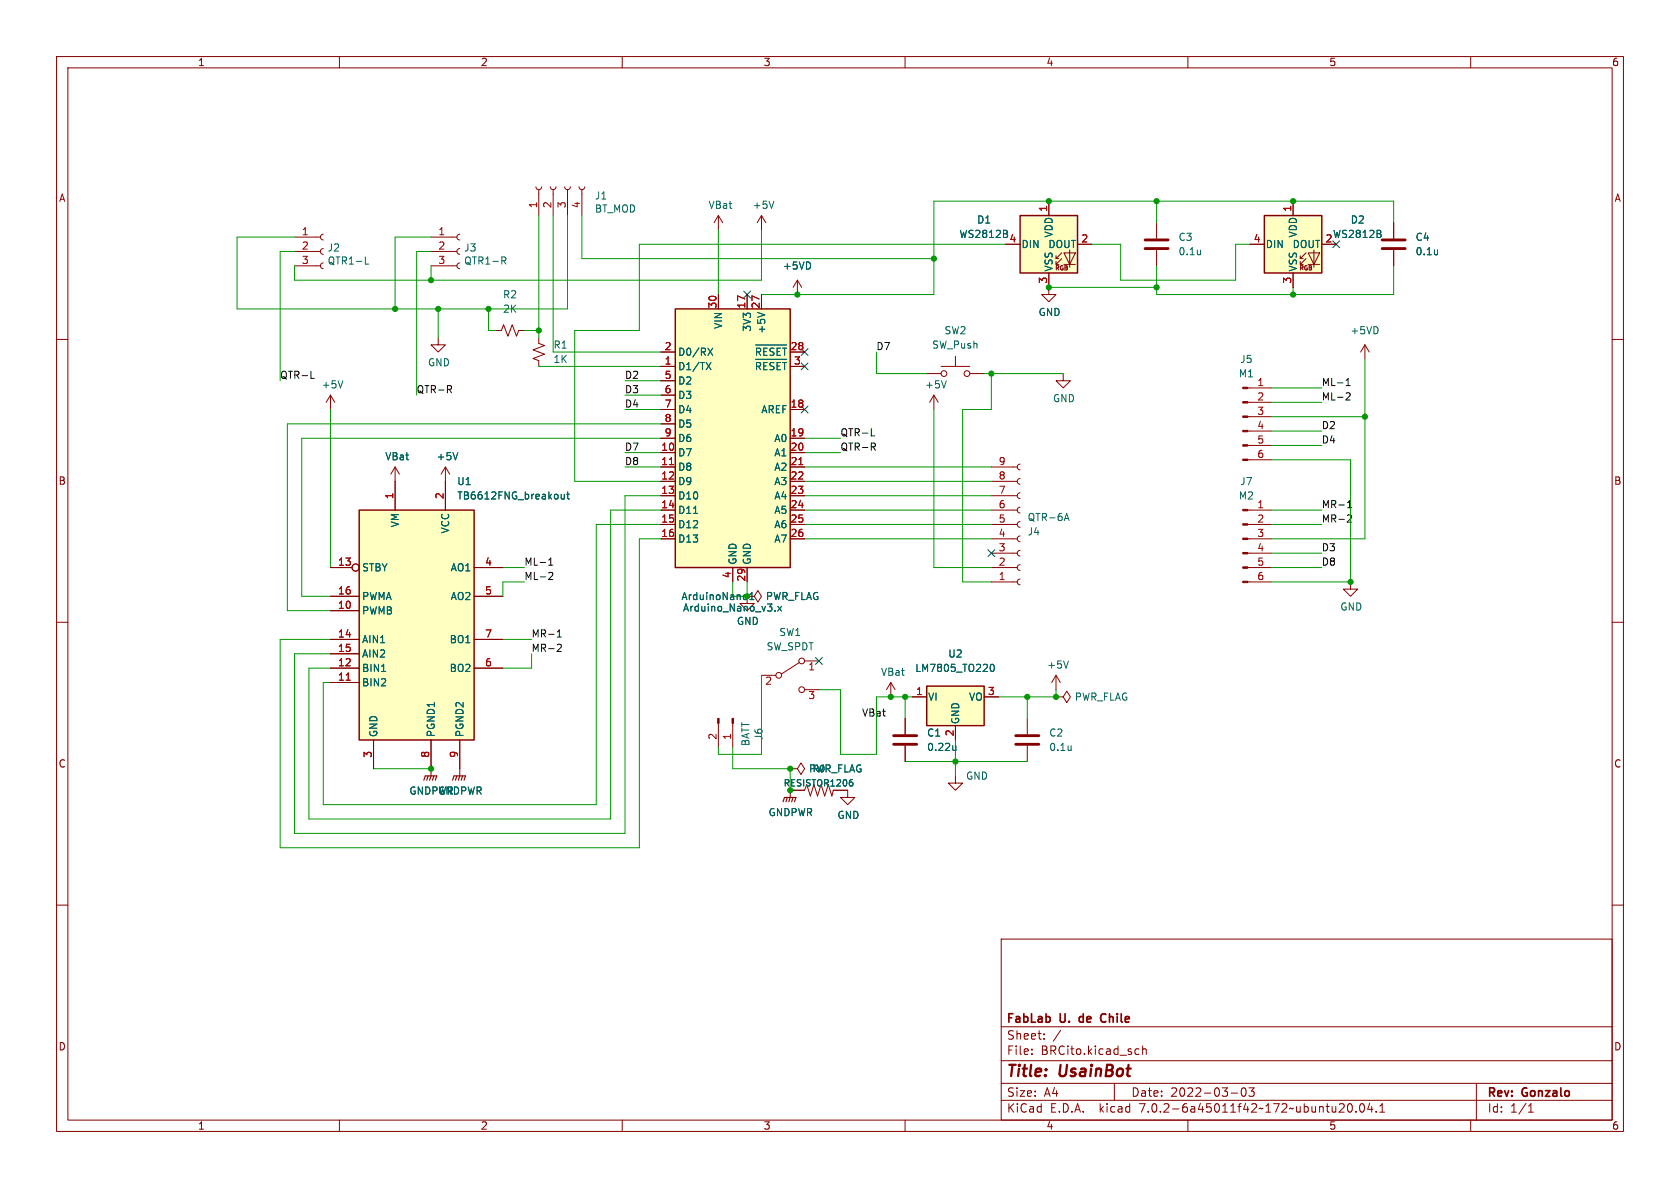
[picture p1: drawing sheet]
<svg xmlns="http://www.w3.org/2000/svg" width="297mm" height="210mm" viewBox="0 0 297 210" stroke-linecap="round" stroke-linejoin="round" font-family="sans-serif">
<g fill="none" stroke="#840000" stroke-width=".18">
<path d="M10 10h277v190h-277zM12 12h273v186h-273zM60 10v2M110 10v2M160 10v2M210 10v2M260 10v2M94.7 33l.2 .4 .3 .1 .4-.1 .2-.4M95.2 33.5v4.6M97.3 33l.1 .4 .4 .1 .3-.1 .2-.4M97.8 33.5v4.6M99.8 33l.2 .4 .3 .1 .4-.1 .1-.4"/>
<path d="M100.3 33.5v4.6M102.4 33l.1 .4 .4 .1 .3-.1 .2-.4M102.9 33.5v4.6M127 38.1l-.8 1.3M127 38.1v2.5M127 38.1l.8 1.3M134.6 38.1v2.5M134.6 38.1l-.7 1.3M134.6 38.1l.8 1.3M185.4 35.6v2.5M204.5 39.4v2.8M228.6 35.6v2.5"/>
<path d="M246.4 39.4v2.8M10 60h2M52.1 47h4.5M52.1 44.5h4.5M52.1 41.9h4.5M57.1 46.5l-.3 .1-.2 .4 .2 .3 .3 .2M57.1 43.9l-.3 .2-.2 .3 .2 .4 .3 .2M57.1 41.4l-.3 .1-.2 .4 .2 .4 .3 .1M76.2 47h4.6M76.2 44.5h4.6M76.2 41.9h4.6M77.5 59.7v1.3h1.2l-1.2 1.2-1.3-1.2h1.3"/>
<path d="M81.3 46.5l-.4 .1-.1 .4 .1 .3 .4 .2M81.3 43.9l-.4 .2-.1 .3 .1 .4 .4 .2M81.3 41.4l-.4 .1-.1 .4 .1 .4 .4 .1M87.6 58.4h1l.4-1 .8 2 .8-2 .7 2 .4-1h1M95.2 59.7v1l1.1 .4-2.1 .7 2.1 .8-2.1 .8 1 .4v1M127 52.1v2.5M132.1 52.1v2.5M134.6 52.1v2.5M141 49.5l-.8 1.3M141 49.5v2.6M141 49.5l.7 1.3M177.8 43.2h2.5"/>
<path d="M185.4 48.3v3.8h1.3l-1.3 1.2-1.3-1.2h1.3M186.7 46.7h.5M186.7 45.7h.5M187.7 45.7l-1 1v-.5M187.7 44.7l-1 1v-.5M188.1 44.7h2l-1 2zM188.1 46.7h2M189.1 44.2v3M190.5 43.2h2.5M204.5 44.2v2.8M221 43.2h2.5M228.6 48.3v2.5"/>
<path d="M229.9 46.7h.5M229.9 45.7h.5M230.9 45.7l-1 1v-.5M230.9 44.7l-1 1v-.5M231.3 44.7h2l-1 2zM231.3 46.7h2M232.3 44.2v3M233.7 43.2h2.5M246.4 44.2v2.8M285 60h2M58.4 69.9l-.7 1.2M58.4 69.9v2.5"/>
<path d="M58.4 69.9l.8 1.2M116.8 64.8h2.6M116.8 72.4h2.6M116.8 77.5h2.6M116.8 62.2h2.6M116.8 67.3h2.6M116.8 69.9h2.6M116.8 74.9h2.6M139.7 64.8h2.5M139.7 72.4h2.5M139.7 77.5h2.5M139.7 62.2h2.5"/>
<path d="M163.8 66h2.6M165.1 69.9l-.8 1.2M165.1 69.9v2.5M165.1 69.9l.8 1.2M166.4 64.8h5M168.9 63v1.8M171.4 66h2.6M188 66v1.3h1.2l-1.2 1.3-1.3-1.3h1.3M220.6 78.7h4.2M220.6 76.2h4.2M220.6 73.7h4.2M220.6 71.1h4.2"/>
<path d="M220.6 68.6h4.2M241.3 61l-.8 1.2M241.3 61v2.5M241.3 61l.8 1.2M69.8 82.6v7.6M69.8 82.6l-.7 1.2M69.8 82.6l.8 1.2M78.7 82.6v7.6M78.7 82.6l-.7 1.2M78.7 82.6l.8 1.2M116.8 82.6h2.6M116.8 85.1h2.6"/>
<path d="M116.8 87.6h2.6M116.8 90.2h2.6M116.8 92.7h2.6M116.8 95.3h2.6M116.8 80h2.6M139.7 82.6h2.5M139.7 85.1h2.5M139.7 87.6h2.5M139.7 90.2h2.5M139.7 92.7h2.5M139.7 95.3h2.5M139.7 80h2.5"/>
<path d="M175.3 82.6h4.5M175.3 85.1h4.5M175.3 87.6h4.5M175.3 90.2h4.5M175.3 92.7h4.5M175.3 95.3h4.5M175.3 97.8h4.5M180.3 82l-.3 .2-.2 .3 .2 .4 .3 .2M180.3 84.6l-.3 .1-.2 .4 .2 .3 .3 .2M180.3 87.1l-.3 .2-.2 .3 .2 .4 .3 .1M180.3 89.7l-.3 .1-.2 .4 .2 .3 .3 .2M180.3 92.2l-.3 .1-.2 .4 .2 .4 .3 .1"/>
<path d="M180.3 94.7l-.3 .2-.2 .3 .2 .4 .3 .2M180.3 97.3l-.3 .1-.2 .4 .2 .3 .3 .2M180.3 99.8l-.3 .2-.2 .3 .2 .4 .3 .1M220.6 90.2h4.2M220.6 92.7h4.2M220.6 95.3h4.2M220.6 97.8h4.2M220.6 81.3h4.2M10 110h2M58.4 108h5.1M58.4 118.1h5.1M58.4 100.3h3.8"/>
<path d="M58.4 113h5.1M58.4 115.6h5.1M58.4 105.4h5.1M83.8 118.1h5.1M83.8 100.3h5.1M83.8 113h5.1M83.8 105.4h5.1M129.5 100.3v2.6M132.1 105.4v1.3h1.2l-1.2 1.3-1.3-1.3h1.3M132.1 105.4h1.2l.7-1 .6 1-.6 1-.7-1M132.1 105.4h.1M132.1 100.3v2.6"/>
<path d="M134.6 119.4h2.6M141.4 117.1l-3.2 2M142.2 116.8h2.6M175.3 100.3h4.5M175.3 102.9h4.5M180.3 102.4l-.3 .1-.2 .4 .2 .3 .3 .2M186.7 119.4l-.8 1.3M186.7 119.4v2.5M186.7 119.4l.8 1.3M220.6 100.3h4.2M220.6 102.9h4.2M238.8 102.9v1.2h1.2l-1.2 1.3-1.3-1.3h1.3"/>
<path d="M285 110h2M58.4 120.7h5.1M66 130.8v5.1M76.2 130.8v6.4M81.3 130.8v6.4M127 127.9v4.2M129.5 127.9v4.2M139.7 135.9h1.3l.6-1 .6 1-.6 1-.6-1M139.7 135.9h.1M139.7 139.7v1.3M142.2 121.9h2.6M142.6 138.7l.7 2 .6-2 .6 2 .7-2 .6 2 .6-2 .7 2 .2-1"/>
<path d="M149.9 139.7v1.3h1.2l-1.2 1.2-1.3-1.2h1.3M157.5 120.7l-.8 1.2M157.5 120.7v2.5M157.5 120.7l.7 1.2M160 127v2.8M160 131.8v2.8M161.3 123.2h2.5M168.9 137.2v1.2h1.3l-1.3 1.3-1.3-1.3h1.3M168.9 128.3v2.5M174 123.2h2.5M181.6 127v2.8M181.6 131.8v2.8"/>
<path d="M186.7 123.2h1.3l.6-1 .6 1-.6 1-.6-1M186.7 123.2h.1M10 160h2M285 160h2M177 166h108v32h-108zM60 198v2M110 198v2M160 198v2M177 194.5h108M177 191.5h108M177 187.5h108M177 181.5h108"/>
<path d="M182.4 186.3v.1M182.4 185.5v.1M184.6 183.6v.1M184.6 182.8v.1M197 191.5v3M200.9 185.4l.5 .1M201.4 186.3l-.5 .1M202 185.5l.2-.1 .4 .1v.9M202 184.9v1.5M210 198v2M217.6 193.2h1.2M219.6 192.4l.2-.1a.81 .81 0 0 1 .6 .6 .81 .81 0 0 1-.3 .8l-.2 .1a.81 .81 0 0 1-.6-.6 .81 .81 0 0 1 .3-.8z"/>
<path d="M220.8 192.3h.9l-.5 .6 .4 .1v.7l-.2 .1h-.4l-.2-.1M237.5 195.2l.1 .2v.3l-.9 .9h.9M238.4 195.2l.2-.1a.81 .81 0 0 1 .6 .6 .81 .81 0 0 1-.3 .8l-.2 .1a.81 .81 0 0 1-.3-1.4zM239.7 196.5v.1M240.5 195.2l.2-.1a.81 .81 0 0 1 .6 .6 .81 .81 0 0 1-.3 .8l-.1 .1a.81 .81 0 0 1-.4-1.4zM242.1 195l-.3 1.1h.9M242.5 195.6v1M243.3 196.5v.1M243.9 196.6h.9M243.9 195.5l.5-.4v1.5M260 198v2M261 191.5v6.5"/>
<path d="M270.2 196.6h.9M270.2 195.5l.4-.4v1.5"/>
<circle cx="166.9" cy="66" r=".51"/>
<circle cx="170.9" cy="66" r=".51"/>
<circle cx="62.9" cy="100.3" r=".63"/>
<circle cx="137.7" cy="119.4" r=".51"/>
<circle cx="141.7" cy="116.8" r=".51"/>
<circle cx="141.7" cy="121.9" r=".51"/>
</g>
<path d="M195.1 179.2a.81 .81 0 0 0-.5 .8 .81 .81 0 0 0 .5 .7" fill="none" stroke="#840000" stroke-width=".3"/>
<g fill="none" stroke="#006464" stroke-width=".18">
<path d="M136.8 35.6l-.4 1.2M64.6 46.7h.6M88.7 45.4h.5l.2 .3-.1 .3-.6 .1M89 46.1l.4 .6M133.9 55.2l1.3 .5M178 40.8l.1 .3M244.1 41.4l.1 .2-.1 .3M244.1 40.8v.4M60.6 67.3l-.4 1.3M124.8 64.1l.9 1.3M125.1 61.5l.9 1.3M125.7 64.1l-.9 1.3"/>
<path d="M126 61.5l-.9 1.3M133.6 61h5.5M133.6 63.5h5.5M133.7 64.1v1.3M134.5 61.8l-.3-.3h-.5v1.3M135 64.1v1.3M135.6 61.5h-.6v1.3M136.8 61.6l-.5-.1-.2 .3M137.4 64.1v1.3M138 61.5h-.6v1.3M138.3 61.5h.8M138.7 61.5v1.3"/>
<path d="M138.7 64.1v1.3M167.3 67.3l-.4 1.3M80.9 80l-.4 1.3M99.2 87.4l.1 .8h.3l.2-.1M99.8 87.4v.8M100.2 87.4h.5M100.4 86.9v1.1l.3 .2M188.3 91.7h.6M188.6 90.8l.4 1.2M132 105.2l.1 .2-.1 .5M132.6 106h.7M132.6 105.1l.3-.4v1.3"/>
<path d="M137 107.9v.1M137.5 107.2l.7 .8M138.2 107.2l-.7 .8M175 117.9l.2-.4 .2-.1a.68 .68 0 0 1 .4 .7 .68 .68 0 0 1-.4 .6l-.2-.1-.2-.4M188.9 116.8l-.4 1.3M150.5 137.8h.2M150.6 138.3l.2 .2v.2l-.2 .3M169 131.8v.9M169 132.5l-.4 .2"/>
</g>
<path d="M202.4 43.9h4.1M202.4 42.4h4.1M244.3 43.9h4.1M244.3 42.4h4.1M158 131.6h4.1M158 130h4.1M179.6 131.6h4M179.6 130h4" fill="none" stroke="#840000" stroke-width=".51"/>
<g fill="#ffffc2" stroke="#ffffc2" stroke-width=".18">
<path d="M63.5 90.2h20.3v40.6h-20.3z"/>
<path d="M223.5 38.1h10.2v10.2h-10.2z"/>
<path d="M180.3 38.1h10.2v10.2h-10.2z"/>
<path d="M119.4 54.6h20.3v45.7h-20.3z"/>
<path d="M163.8 121.3h10.2v7h-10.2z"/>
</g>
<path d="M180.3 38.1h10.2v10.2h-10.2zM223.5 38.1h10.2v10.2h-10.2zM119.4 54.6h20.3v45.7h-20.3zM63.5 90.2h20.3v40.6h-20.3zM163.8 121.3h10.2v7h-10.2z" fill="none" stroke="#840000" stroke-width=".25"/>
<path d="M118.4 82.1h.7M141.2 82.1h.7M61.2 120.2h.7" fill="none" stroke="#a90000" stroke-width=".18"/>
<path d="M74.9 137.9l.3-.7h2l-.2 .7M75.7 137.2l-.3 .7M76.2 137.2l-.3 .7M76.7 137.2l-.2 .7M80 137.9l.3-.7h2l-.3 .7M80.8 137.2l-.3 .7M81.3 137.2l-.3 .7M81.8 137.2l-.3 .7M138.4 141.7l.3-.7h2l-.2 .7M139.2 141l-.3 .7M139.7 141l-.3 .7M140.2 141l-.2 .7" fill="none" stroke="#840000" stroke-width=".2"/>
<g fill="#840000" stroke="#840000" stroke-width=".18">
<path d="M219.7 102.7h.9v.3h-.9z"/>
<path d="M219.7 100.2h.9v.3h-.9z"/>
<path d="M219.7 97.7h.9v.2h-.9z"/>
<path d="M219.7 95.1h.9v.3h-.9z"/>
<path d="M219.7 92.6h.9v.2h-.9z"/>
<path d="M219.7 90h.9v.3h-.9z"/>
<path d="M219.7 81.2h.9v.2h-.9z"/>
<path d="M219.7 78.6h.9v.3h-.9z"/>
<path d="M219.7 76.1h.9v.2h-.9z"/>
<path d="M219.7 73.5h.9v.3h-.9z"/>
<path d="M219.7 71h.9v.2h-.9z"/>
<path d="M219.7 68.5h.9v.2h-.9z"/>
<path d="M126.9 127h.2v.9h-.2z"/>
<path d="M129.4 127h.3v.9h-.3z"/>
</g>
<g fill="none" stroke="#0f0f0f" stroke-width=".18">
<path d="M55 66.9h.6M79.4 68.8l.4 .6M79.8 68.3v.4M154 77.1h.6M154.3 79l.5 .6M154.7 78.4v.5M238 68.2h.7M238 67.3l.3-.4v1.3M238.2 69.4l.4 .1 .1 .3-.8 .9h.8M97 99.9h.7M97 99l.4-.4v1.3M238.2 89.8h.7"/>
<path d="M238.2 88.8l.4-.3v1.3M238.4 91l.4 .1 .1 .3-.7 .9h.7M97.2 101.2h.4l.1 .3-.8 1h.8M98.5 112.6h.7M98.5 111.7l.4-.4v1.3M98.7 113.9h.4l.1 .3-.7 1h.7"/>
</g>
<g fill="none" stroke="#009600" stroke-width=".18">
<path d="M95.2 38.1v21.6M97.8 38.1v24.1h19M100.3 38.1v16.5h-58.4v-12.7h10.2M102.9 38.1v7.6h62.2M204.5 35.6v3.8M246.4 39.4v-3.8h-81.3v16.5h-30.5M52.1 44.5h-2.6v22.8M76.2 44.5h-2.5v25.4M76.2 41.9h-6.4v12.7M76.2 47v2.5M77.5 54.6v5.1M86.4 54.6v3.8h1.2"/>
<path d="M92.7 58.4h2.5M127 40.6v11.5M134.6 40.6v8.9h-82.5v-2.5M177.8 43.2h-64.8v15.2h-11.4v26.7h15.2M185.4 50.8h19.1M193 43.2h5.1v6.3h20.3v-6.3h2.6M204.5 47v5.1h41.9v-5.1M228.6 50.8v1.3M58.4 72.4v27.9M95.2 64.8h21.6M110.5 72.4h6.3M110.5 69.9h6.3"/>
<path d="M110.5 67.3h6.3M116.8 77.5h-63.5v27.9h5.1M116.8 74.9h-66v33.1h7.6M142.2 77.5h6.4M154.9 62.2v3.8h8.9M165.1 72.4v27.9h10.2M174 66h14M175.3 66v6.4h-5.1v30.5h5.1M224.8 78.7h8.9M224.8 76.2h8.9M224.8 73.7h16.5M224.8 68.6h8.9"/>
<path d="M224.8 71.1h8.9M241.3 63.5v31.8h-16.5M110.5 80h6.3M110.5 82.6h6.3M116.8 92.7h-11.4v49.5h-48.3v-21.5h1.3M116.8 95.3h-3.8v54.6h-63.5v-36.9h8.9M116.8 90.2h-8.9v54.6h-53.3v-26.7h3.8M116.8 87.6h-6.3v59.7h-58.4v-31.7h6.3M142.2 92.7h33.1M142.2 95.3h33.1M142.2 90.2h33.1M142.2 85.1h33.1"/>
<path d="M142.2 80h6.4M142.2 87.6h33.1M142.2 82.6h33.1M224.8 92.7h8.9M224.8 81.3h14v21.6h-14M224.8 90.2h8.9M224.8 97.8h8.9M88.9 100.3h3.8M88.9 113h5.1M92.7 102.9h-3.8v2.5M94 115.6v2.5h-5.1M129.5 102.9v2.5h2.6v-2.5"/>
<path d="M134.6 119.4v14h-7.6v-1.3M224.8 100.3h8.9M66 135.9h10.2M129.5 132.1v3.8h10.2v3.8M144.8 121.9h3.8v11.5h6.3v-10.2h6.4M160 134.6h21.6M160 123.2v3.8M168.9 130.8v6.4M181.6 123.2v3.8M186.7 121.9v1.3h-10.2"/>
</g>
<g fill="none" stroke="#000084" stroke-width=".18">
<path d="M131.5 51.5l1.2 1.2M132.7 51.5l-1.2 1.2M235.6 42.6l1.2 1.2M236.8 42.6l-1.2 1.2M141.6 71.8l1.2 1.2M141.6 61.6l1.2 1.2M141.6 64.2l1.2 1.2M142.8 71.8l-1.2 1.2M142.8 61.6l-1.2 1.2M142.8 64.2l-1.2 1.2M174.7 97.2l1.2 1.2M175.9 97.2l-1.2 1.2"/>
<path d="M144.2 116.2l1.2 1.2M145.4 116.2l-1.2 1.2"/>
</g>
<g fill="#009600" stroke="#009600" stroke-width=".18">
<circle cx="76.2" cy="49.5" r=".46"/>
<circle cx="132.1" cy="105.4" r=".46"/>
<circle cx="69.8" cy="54.6" r=".46"/>
<circle cx="77.5" cy="54.6" r=".46"/>
<circle cx="76.2" cy="135.9" r=".46"/>
<circle cx="95.2" cy="58.4" r=".46"/>
<circle cx="86.4" cy="54.6" r=".46"/>
<circle cx="165.1" cy="45.7" r=".46"/>
<circle cx="141" cy="52.1" r=".46"/>
<circle cx="175.3" cy="66" r=".46"/>
<circle cx="238.8" cy="102.9" r=".46"/>
<circle cx="241.3" cy="73.7" r=".46"/>
<circle cx="157.5" cy="123.2" r=".46"/>
<circle cx="160" cy="123.2" r=".46"/>
<circle cx="181.6" cy="123.2" r=".46"/>
<circle cx="186.7" cy="123.2" r=".46"/>
<circle cx="204.5" cy="35.6" r=".46"/>
<circle cx="228.6" cy="35.6" r=".46"/>
<circle cx="228.6" cy="52.1" r=".46"/>
<circle cx="185.4" cy="35.6" r=".46"/>
<circle cx="185.4" cy="50.8" r=".46"/>
<circle cx="204.5" cy="50.8" r=".46"/>
<circle cx="139.7" cy="135.9" r=".46"/>
<circle cx="168.9" cy="134.6" r=".46"/>
<circle cx="139.7" cy="139.7" r=".46"/>
</g>
<g font-size="2.8" fill="#840000">
<text x="178" y="190.8">Title:</text>
<text x="187.4" y="190.8">UsainBot</text>
</g>
<g font-size="2.1" fill="#840000">
<text x="178" y="183.9">Sheet:</text>
<text x="178" y="181.1">FabLab</text>
<text x="186.2" y="183.9">/</text>
<text x="187.5" y="181.1">U.</text>
<text x="191.4" y="181.1">de</text>
<text x="195.6" y="181.1">Chile</text>
<text x="178" y="186.6">File:</text>
<text x="184" y="186.6">BRCito.kicad_sch</text>
<text x="178" y="196.8">KiCad</text>
<text x="178" y="194">Size:</text>
<text x="184.6" y="194">A4</text>
<text x="185.7" y="196.8">E.D.A.</text>
<text x="194.4" y="196.8">kicad</text>
<text x="200" y="194">Date:</text>
<text x="201.5" y="196.8">7.0.2-6a45011f42~172~ubuntu20.04.1</text>
<text x="206.9" y="194">2022-03-03</text>
<text x="263" y="194.2">Rev:</text>
<text x="263" y="196.8">Id:</text>
<text x="267" y="196.8">1/1</text>
<text x="269.2" y="194.2">Gonzalo</text>
</g>
<g font-size="1.8" fill="#840000">
<text x="35" y="11.8">1</text>
<text x="85" y="11.8">2</text>
<text x="135" y="11.8">3</text>
<text x="185" y="11.8">4</text>
<text x="235" y="11.8">5</text>
<text x="285" y="11.8">6</text>
<text x="10.4" y="35.8">A</text>
<text x="285.4" y="35.8">A</text>
<text x="10.3" y="85.8">B</text>
<text x="285.3" y="85.8">B</text>
<text x="10.3" y="135.8">C</text>
<text x="285.3" y="135.8">C</text>
<text x="10.3" y="185.8">D</text>
<text x="285.3" y="185.8">D</text>
<text x="35" y="199.8">1</text>
<text x="85" y="199.8">2</text>
<text x="135" y="199.8">3</text>
<text x="185" y="199.8">4</text>
<text x="235" y="199.8">5</text>
<text x="285" y="199.8">6</text>
</g>
<g font-size="1.8" fill="#006464">
<text x="105.1" y="35.4">J1</text>
<text x="105.1" y="37.7">BT_MOD</text>
<text x="125.2" y="37.1">VBat</text>
<text x="133" y="37.1">+5V</text>
<text x="172.7" y="39.7">D1</text>
<text x="238.7" y="39.7">D2</text>
<text x="57.9" y="44.6">J2</text>
<text x="57.9" y="46.9">QTR1-L</text>
<text x="82" y="44.6">J3</text>
<text x="82" y="46.9">QTR1-R</text>
<text x="138.3" y="47.8">+5VD</text>
<text x="169.5" y="42.2">WS2812B</text>
<text x="180.6" y="44">DIN</text>
<text x="185.2" y="44">DOUT</text>
<text x="186.2" y="42.1" transform="rotate(-90 186.2 42.1)">VDD</text>
<text x="208.3" y="42.7">C3</text>
<text x="208.3" y="45.3">0.1u</text>
<text x="223.8" y="44">DIN</text>
<text x="228.4" y="44">DOUT</text>
<text x="229.4" y="42.1" transform="rotate(-90 229.4 42.1)">VDD</text>
<text x="235.6" y="42.2">WS2812B</text>
<text x="250.2" y="42.7">C4</text>
<text x="250.2" y="45.3">0.1u</text>
<text x="88.9" y="52.9">R2</text>
<text x="186.2" y="48" transform="rotate(-90 186.2 48)">VSS</text>
<text x="229.4" y="48" transform="rotate(-90 229.4 48)">VSS</text>
<text x="88.9" y="55.4">2K</text>
<text x="127.8" y="58.3" transform="rotate(-90 127.8 58.3)">VIN</text>
<text x="132.9" y="58.8" transform="rotate(-90 132.9 58.8)">3V3</text>
<text x="135.4" y="59.1" transform="rotate(-90 135.4 59.1)">+5V</text>
<text x="166.9" y="59.2">SW2</text>
<text x="183.5" y="56">GND</text>
<text x="238.7" y="59.2">+5VD</text>
<text x="75.6" y="64.9">GND</text>
<text x="97.8" y="61.8">R1</text>
<text x="97.8" y="64.3">1K</text>
<text x="119.9" y="65.6">D1/TX</text>
<text x="119.9" y="63.1">D0/RX</text>
<text x="133.3" y="63.7">~{RESET}</text>
<text x="164.7" y="61.8">SW_Push</text>
<text x="219.2" y="64.3">J5</text>
<text x="56.8" y="68.8">+5V</text>
<text x="119.9" y="68.1">D2</text>
<text x="119.9" y="70.7">D3</text>
<text x="133.3" y="66.2">~{RESET}</text>
<text x="163.5" y="68.8">+5V</text>
<text x="186.1" y="71.3">GND</text>
<text x="219" y="66.9">M1</text>
<text x="119.9" y="73.2">D4</text>
<text x="119.9" y="75.8">D5</text>
<text x="134.5" y="73.2">AREF</text>
<text x="68.1" y="81.5">VBat</text>
<text x="77.1" y="81.5">+5V</text>
<text x="119.9" y="80.8">D7</text>
<text x="119.9" y="83.4">D8</text>
<text x="119.9" y="78.3">D6</text>
<text x="136.8" y="78.3">A0</text>
<text x="136.8" y="80.8">A1</text>
<text x="136.8" y="83.4">A2</text>
<text x="80.8" y="88.5">TB6612FNG_breakout</text>
<text x="80.8" y="85.9">U1</text>
<text x="119.9" y="85.9">D9</text>
<text x="119.9" y="88.5">D10</text>
<text x="136.8" y="85.9">A3</text>
<text x="136.8" y="88.5">A4</text>
<text x="219" y="88.5">M2</text>
<text x="219.2" y="85.9">J7</text>
<text x="70.7" y="93.3" transform="rotate(-90 70.7 93.3)">VM</text>
<text x="79.6" y="94.4" transform="rotate(-90 79.6 94.4)">VCC</text>
<text x="119.9" y="91">D11</text>
<text x="119.9" y="93.5">D12</text>
<text x="136.8" y="91">A5</text>
<text x="136.8" y="93.5">A6</text>
<text x="181.6" y="94.8">J4</text>
<text x="181.6" y="92.3">QTR-6A</text>
<text x="64" y="101.2">STBY</text>
<text x="79.6" y="101.2">AO1</text>
<text x="119.9" y="96.1">D13</text>
<text x="130.4" y="99.8" transform="rotate(-90 130.4 99.8)">GND</text>
<text x="132.9" y="99.8" transform="rotate(-90 132.9 99.8)">GND</text>
<text x="136.8" y="96.1">A7</text>
<text x="64" y="106.2">PWMA</text>
<text x="79.6" y="106.2">AO2</text>
<text x="120.4" y="106.2">ArduinoNano1</text>
<text x="135.3" y="106.2">PWR_FLAG</text>
<text x="64" y="108.8">PWMB</text>
<text x="64" y="113.9">AIN1</text>
<text x="79.4" y="113.9">BO1</text>
<text x="120.7" y="108.3">Arduino_Nano_v3.x</text>
<text x="130.2" y="110.6">GND</text>
<text x="137.7" y="112.6">SW1</text>
<text x="236.9" y="108.1">GND</text>
<text x="64" y="118.9">BIN1</text>
<text x="64" y="116.4">AIN2</text>
<text x="79.4" y="118.9">BO2</text>
<text x="135.5" y="115.1">SW_SPDT</text>
<text x="155.7" y="119.6">VBat</text>
<text x="161.7" y="118.9">LM7805_TO220</text>
<text x="167.6" y="116.4">U2</text>
<text x="185.1" y="118.4">+5V</text>
<text x="64" y="121.5">BIN2</text>
<text x="164.1" y="124">VI</text>
<text x="171.2" y="124">VO</text>
<text x="189.9" y="124">PWR_FLAG</text>
<text x="66.9" y="130.3" transform="rotate(-90 66.9 130.3)">GND</text>
<text x="77" y="130.3" transform="rotate(-90 77 130.3)">PGND1</text>
<text x="82.1" y="130.3" transform="rotate(-90 82.1 130.3)">PGND2</text>
<text x="132.7" y="132" transform="rotate(-90 132.7 132)">BATT</text>
<text x="135" y="130.9" transform="rotate(-90 135 130.9)">J6</text>
<text x="163.8" y="130.4">C1</text>
<text x="169.7" y="128" transform="rotate(-90 169.7 128)">GND</text>
<text x="185.4" y="130.4">C2</text>
<text x="143" y="136.7">PWR_FLAG</text>
<text x="163.8" y="132.9">0.22u</text>
<text x="170.7" y="138">GND</text>
<text x="185.4" y="132.9">0.1u</text>
<text x="72.3" y="140.6">GNDPWR</text>
<text x="77.4" y="140.6">GNDPWR</text>
<text x="135.8" y="144.4">GNDPWR</text>
<text x="148" y="144.9">GND</text>
</g>
<g font-size="1.8" fill="#a90000">
<text x="53.3" y="41.7">1</text>
<text x="77.4" y="41.7">1</text>
<text x="95" y="36.9" transform="rotate(-90 95 36.9)">1</text>
<text x="97.5" y="36.9" transform="rotate(-90 97.5 36.9)">2</text>
<text x="100.1" y="36.9" transform="rotate(-90 100.1 36.9)">3</text>
<text x="102.6" y="36.9" transform="rotate(-90 102.6 36.9)">4</text>
<text x="185.2" y="37.5" transform="rotate(-90 185.2 37.5)">1</text>
<text x="228.3" y="37.5" transform="rotate(-90 228.3 37.5)">1</text>
<text x="53.3" y="44.2">2</text>
<text x="53.3" y="46.7">3</text>
<text x="77.4" y="44.2">2</text>
<text x="77.4" y="46.7">3</text>
<text x="178.4" y="42.9">4</text>
<text x="191.1" y="42.9">2</text>
<text x="221.6" y="42.9">4</text>
<text x="234.3" y="42.9">2</text>
<text x="185.2" y="50.2" transform="rotate(-90 185.2 50.2)">3</text>
<text x="228.3" y="50.2" transform="rotate(-90 228.3 50.2)">3</text>
<text x="126.7" y="54.6" transform="rotate(-90 126.7 54.6)">30</text>
<text x="131.8" y="54.6" transform="rotate(-90 131.8 54.6)">17</text>
<text x="134.4" y="54.6" transform="rotate(-90 134.4 54.6)">27</text>
<text x="117.4" y="64.5">1</text>
<text x="117.4" y="62">2</text>
<text x="139.7" y="62">28</text>
<text x="140.3" y="64.5">3</text>
<text x="117.4" y="67.1">5</text>
<text x="117.4" y="69.6">6</text>
<text x="222.2" y="68.3">1</text>
<text x="222.2" y="70.9">2</text>
<text x="117.4" y="72.1">7</text>
<text x="117.4" y="74.7">8</text>
<text x="117.4" y="77.2">9</text>
<text x="139.7" y="72.1">18</text>
<text x="139.7" y="77.2">19</text>
<text x="222.2" y="73.4">3</text>
<text x="222.2" y="75.9">4</text>
<text x="116.8" y="79.8">10</text>
<text x="116.8" y="82.3">11</text>
<text x="139.7" y="79.8">20</text>
<text x="139.7" y="82.3">21</text>
<text x="176.5" y="82.3">9</text>
<text x="222.2" y="78.5">5</text>
<text x="222.2" y="81">6</text>
<text x="69.6" y="88.3" transform="rotate(-90 69.6 88.3)">1</text>
<text x="78.5" y="88.3" transform="rotate(-90 78.5 88.3)">2</text>
<text x="116.8" y="84.8">12</text>
<text x="116.8" y="87.4">13</text>
<text x="116.8" y="89.9">14</text>
<text x="139.7" y="84.8">22</text>
<text x="139.7" y="87.4">23</text>
<text x="139.7" y="89.9">24</text>
<text x="176.5" y="89.9">6</text>
<text x="176.5" y="87.4">7</text>
<text x="176.5" y="84.8">8</text>
<text x="222.2" y="89.9">1</text>
<text x="116.8" y="92.5">15</text>
<text x="116.8" y="95">16</text>
<text x="139.7" y="92.5">25</text>
<text x="139.7" y="95">26</text>
<text x="176.5" y="95">4</text>
<text x="176.5" y="92.5">5</text>
<text x="222.2" y="92.5">2</text>
<text x="222.2" y="95">3</text>
<text x="59.7" y="100.1">13</text>
<text x="85.7" y="100.1">4</text>
<text x="176.5" y="100.1">2</text>
<text x="176.5" y="97.5">3</text>
<text x="222.2" y="97.5">4</text>
<text x="222.2" y="100.1">5</text>
<text x="59.7" y="107.7">10</text>
<text x="59.7" y="105.2">16</text>
<text x="85.7" y="105.2">5</text>
<text x="129.3" y="102.3" transform="rotate(-90 129.3 102.3)">4</text>
<text x="131.8" y="102.9" transform="rotate(-90 131.8 102.9)">29</text>
<text x="176.5" y="102.6">1</text>
<text x="222.2" y="102.6">6</text>
<text x="59.7" y="112.8">14</text>
<text x="85.7" y="112.8">7</text>
<text x="59.7" y="117.9">12</text>
<text x="59.7" y="115.3">15</text>
<text x="85.7" y="117.9">6</text>
<text x="142.8" y="118.7">1</text>
<text x="59.7" y="120.4">11</text>
<text x="135.2" y="121.3">2</text>
<text x="142.8" y="123.8">3</text>
<text x="161.9" y="122.9">1</text>
<text x="174.6" y="122.9">3</text>
<text x="126.7" y="130.8" transform="rotate(-90 126.7 130.8)">2</text>
<text x="129.3" y="130.8" transform="rotate(-90 129.3 130.8)">1</text>
<text x="168.7" y="130.2" transform="rotate(-90 168.7 130.2)">2</text>
<text x="65.8" y="134" transform="rotate(-90 65.8 134)">3</text>
<text x="75.9" y="134" transform="rotate(-90 75.9 134)">8</text>
<text x="81" y="134" transform="rotate(-90 81 134)">9</text>
</g>
<g font-size="1.8" fill="#0f0f0f">
<text x="154.9" y="62">D7</text>
<text x="49.5" y="67">QTR-L</text>
<text x="73.7" y="69.6">QTR-R</text>
<text x="110.5" y="67">D2</text>
<text x="110.5" y="69.6">D3</text>
<text x="233.7" y="68.3">ML-1</text>
<text x="233.7" y="70.9">ML-2</text>
<text x="110.5" y="72.1">D4</text>
<text x="148.6" y="77.2">QTR-L</text>
<text x="233.7" y="75.9">D2</text>
<text x="110.5" y="82.3">D8</text>
<text x="110.5" y="79.7">D7</text>
<text x="148.6" y="79.7">QTR-R</text>
<text x="233.7" y="78.5">D4</text>
<text x="233.7" y="89.9">MR-1</text>
<text x="233.7" y="92.4">MR-2</text>
<text x="92.7" y="100.1">ML-1</text>
<text x="233.7" y="100.1">D8</text>
<text x="233.7" y="97.5">D3</text>
<text x="92.7" y="102.6">ML-2</text>
<text x="94" y="112.8">MR-1</text>
<text x="94" y="115.3">MR-2</text>
<text x="152.4" y="126.7">VBat</text>
</g>
<text font-size="1.6" fill="#006464" x="143.6" y="136.7">R0</text>
<text font-size="1.6" fill="#840000" x="138.5" y="139.2">RESISTOR1206</text>
<g font-size="1.1" fill="#840000">
<text x="186.4" y="47.9">RGB</text>
<text x="229.6" y="47.9">RGB</text>
</g>
</svg>
